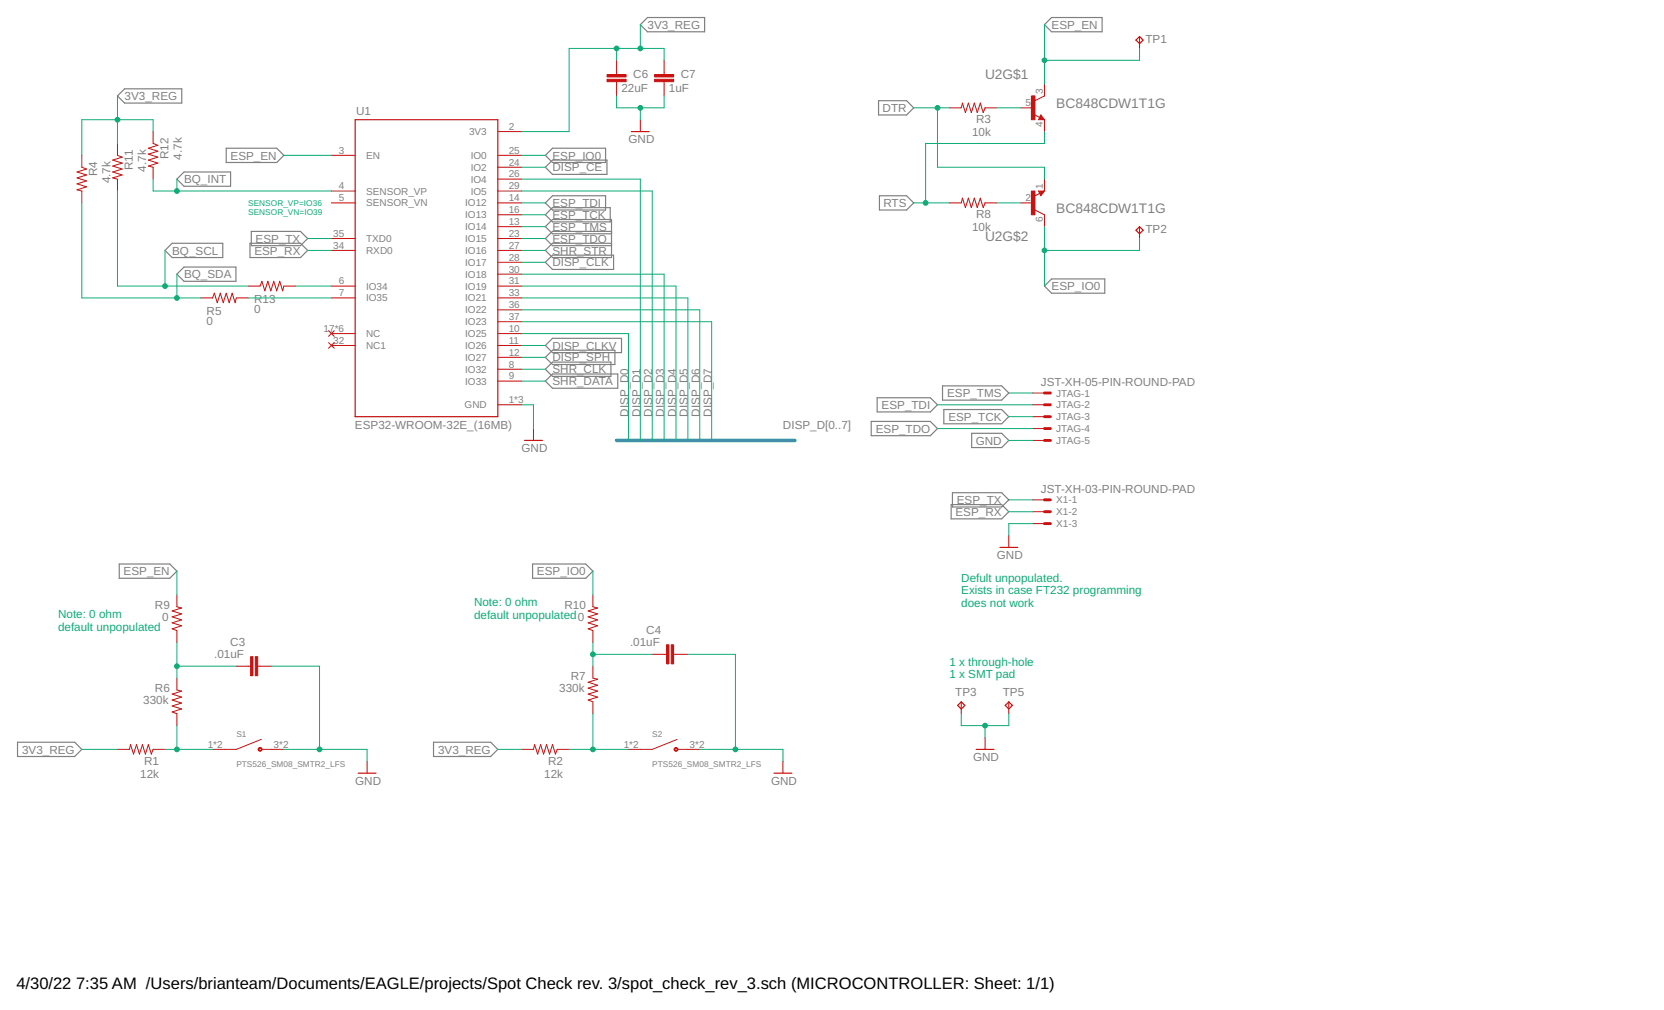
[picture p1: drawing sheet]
<svg xmlns="http://www.w3.org/2000/svg" width="356mm" height="216mm" viewBox="0 0 356 216" stroke-linecap="round" stroke-linejoin="round" font-family="sans-serif">
<g fill="none" stroke="#808080" stroke-width=".25">
<path d="M136.8 5.3l1.6-1.6h12.2v3.1h-12.2zM224.7 3.7h10.8v3.1h-10.8l-1.5-1.5zM25.1 20.5l1.5-1.5h12.2v3h-12.2zM37.8 38.3l1.5-1.5h10v3h-10zM48.3 31.7h10.8l1.6 1.5-1.6 1.5h-10.8zM116.5 33.2l1.6-1.5h11.3v3h-11.3zM116.5 35.8l1.6-1.6h11.6v3.1h-11.6zM187.7 21.5h6l1.6 1.6-1.6 1.5h-6zM35.3 53.5l1.5-1.5h10.8v3.1h-10.8zM37.8 58.6l1.5-1.5h11.1v3h-11.1zM53.4 52h10.8l1.5 1.5-1.5 1.6h-10.8zM53.7 49.5h10.5l1.5 1.5-1.5 1.5h-10.5z"/>
<path d="M116.5 43.4l1.6-1.6h11.3v3.1h-11.3zM116.5 45.9l1.6-1.5h12.3v3h-12.3zM116.5 56.1l1.6-1.6h13v3.1h-13zM130.7 49.5h-12.6l-1.6 1.5 1.6 1.5h12.6M130.7 50h-12.6l-1.6-1.5 1.6-1.6h12.6v8.2h-12.6l-1.6-1.6 1.6-1.5h12.6M187.9 41.8h5.8l1.6 1.6-1.6 1.5h-5.8zM224.7 59.6h11.4v3.1h-11.4l-1.5-1.5zM116.5 78.9l1.6-1.5h12.5v3.1h-12.5zM116.5 76.4l1.6-1.5h13.3v3h-13.3zM116.5 73.9l1.6-1.6h14.7v3.1h-14.7zM116.5 81.5l1.6-1.6h13.9v3.1h-13.9zM186.2 90.1h12.6l1.5 1.5-1.5 1.5h-12.6z"/>
<path d="M187.5 85h11.3l1.5 1.5-1.5 1.6h-11.3zM201.4 82.5h12.7l1.5 1.5-1.5 1.5h-12.7zM201.7 87.5h12.4l1.5 1.6-1.5 1.5h-12.4zM207.6 92.6h6.5l1.5 1.5-1.5 1.6h-6.5zM203.3 107.9h10.8l1.5 1.5-1.5 1.5h-10.8zM203.5 105.3h10.6l1.5 1.5-1.5 1.6h-10.6zM25.5 120.6h10.8l1.5 1.5-1.5 1.5h-10.8zM113.8 120.6h11.4l1.5 1.5-1.5 1.5h-11.4zM3.7 158.7h12.3l1.5 1.5-1.5 1.5h-12.3zM92.6 158.7h12.3l1.5 1.5-1.5 1.5h-12.3z"/>
</g>
<g fill="none" stroke="#c90d0c" stroke-width=".25">
<path d="M242.8 8.6l.7-.8 .8 .8-.8 .7zM75.9 25.6h30.5v63.5h-30.5zM134.9 28.1h3.8M222.4 25.1l.2 .2h-.4l.2-.5 .5 .7h-.7M222.2 41h.7l-.5 .6-.2-.5h.4l-.2 .2M242.8 49.2l.7-.7 .8 .7-.8 .8zM112.1 94.1h3.8M213.7 117h3.8M204.7 150.8l.7-.8 .8 .8-.8 .8zM214.8 150.8l.8-.8 .7 .8-.7 .8zM76.5 165.3h3.8M165.4 165.3h3.8"/>
<path d="M208.6 160.2h3.8"/>
</g>
<g fill="none" stroke="#c90d0c" stroke-width=".21">
<path d="M131.8 12.9v3M131.8 17.5v3M141.9 12.9v3M141.9 17.5v3M223.2 18v2.5l-2 1M243.5 7.8v2.6M17.5 33.2v2.6l1 .3-2 .7 2 .6-2 .6 2 .7-2 .6 2 .6-2 .7 1 .2v2.6M25.1 30.7v2.5l1 .4-2 .6 2 .7-2 .6 2 .6-2 .7 2 .6-2 .6 1 .3v2.5M32.7 28.1v2.6l1 .4-2 .6 2 .6-2 .7 2 .6-2 .6 2 .7-2 .6 1 .3v2.5M70.8 33.2h5.1M106.4 28.1h5.1M106.4 33.2h5.1"/>
<path d="M106.4 35.8h5.1M106.4 38.3h5.1M136.8 25.6v2.5M202.9 23.1h2.5l.3-1.1 .6 2.1 .6-2.1 .7 2.1 .6-2.1 .7 2.1 .6-2.1 .6 2.1 .4-1h2.5M218.1 23.1h2.6M221 24.5l1.2 .6M222.4 24.6l.8 1h-1.3zM223.2 25.6v2.5M223.2 38.3v2.5M70.8 40.8h5.1M70.8 43.4h5.1M70.8 51h5.1"/>
<path d="M70.8 53.5h5.1M106.4 40.8h5.1M106.4 43.4h5.1M106.4 48.5h5.1M106.4 45.9h5.1M106.4 51h5.1M106.4 53.5h5.1M106.4 56.1h5.1M106.4 58.6h5.1M202.9 43.4h2.5l.3-1 .6 2 .6-2 .7 2 .6-2 .7 2 .6-2 .6 2 .4-1h2.5M218.1 43.4h2.6M221.2 44.9l2 1v2.6"/>
<path d="M221.9 40.8h1.3l-.8 1zM222.2 41.3l-1.2 .7M243.5 48.5v2.5M42.9 63.7h2.5l.4-1 .6 2 .7-2 .6 2 .6-2 .7 2 .6-2 .6 2 .3-1h2.5M53 61.2h2.6l.4-1.1 .6 2.1 .6-2.1 .7 2.1 .6-2.1 .6 2.1 .7-2.1 .6 2.1 .3-1h2.5M70.2 70.7l1.2 1.2M70.2 73.2l1.2 1.2M70.8 61.2h5.1M70.8 63.7h5.1M70.8 71.3h5.1M70.8 73.9h5.1M71.4 70.7l-1.2 1.2"/>
<path d="M71.4 73.2l-1.2 1.2M106.4 61.2h5.1M106.4 63.7h5.1M106.4 78.9h5.1M106.4 71.3h5.1M106.4 73.9h5.1M106.4 76.4h5.1M106.4 66.2h5.1M106.4 68.8h5.1M106.4 86.5h5.1M106.4 81.5h5.1M114 91.6v2.5"/>
<path d="M220.7 86.5h2.5M220.7 84h2.5M220.7 89.1h2.5M220.7 91.6h2.5M220.7 94.1h2.5M215.6 114.5v2.5M220.7 106.8h2.5M220.7 109.4h2.5M220.7 111.9h2.5M37.8 127.2v2.5l1 .3-2 .6 2 .6-2 .7 2 .6-2 .6 2 .7-2 .6 1 .4v2.5M126.7 127.2v2.5l1 .3-2 .6 2 .6-2 .7 2 .6-2 .6 2 .7-2 .6 1 .4v2.5M139.4 139.9h3"/>
<path d="M144 139.9h3M37.8 144.9v2.6l1 .2-2 .7 2 .6-2 .6 2 .7-2 .6 2 .7-2 .6 1 .4v2.5M50.5 142.4h3.1M55.1 142.4h3M55.8 158.1l-5.3 2.1h-5.1M126.7 142.4v2.5l1 .3-2 .6 2 .7-2 .6 2 .6-2 .7 2 .6-2 .6 1 .4v2.6M144.7 158.1l-5.3 2.1h-5.1M205.4 150v2.6M210.5 157.6v2.6M215.6 150v2.6M25.1 160.2h2.5l.3-1 .6 2 .7-2 .6 2 .6-2 .7 2 .6-2 .6 2 .4-1h2.6M56 160.2h4.7"/>
<path d="M78.4 162.7v2.6M111.5 160.2h2.5l.3-1 .6 2 .6-2 .7 2 .6-2 .6 2 .7-2 .6 2 .4-1h2.5M144.8 160.2h4.7M167.3 162.7v2.6"/>
</g>
<g fill="#c90d0c" stroke="#c90d0c" stroke-width=".21">
<path d="M54.6 140.4h.5v4h-.5z"/>
<path d="M53.6 140.4h.5v4h-.5z"/>
<path d="M143.4 137.8h.6v4.1h-.6z"/>
<path d="M142.4 137.8h.5v4.1h-.5z"/>
<path d="M129.7 17h4.1v.5h-4.1z"/>
<path d="M129.7 15.9h4.1v.5h-4.1z"/>
<path d="M139.9 17h4.1v.5h-4.1z"/>
<path d="M139.9 15.9h4.1v.5h-4.1z"/>
<path d="M220.4 20.5h.8v5.1h-.8z"/>
<path d="M220.4 40.8h.8v5.1h-.8z"/>
</g>
<path d="M223.2 84h1.3M223.2 86.5h1.3M223.2 89.1h1.3M223.2 91.6h1.3M223.2 94.1h1.3M223.2 106.8h1.3M223.2 109.4h1.3M223.2 111.9h1.3" fill="none" stroke="#c90d0c" stroke-width=".61"/>
<g fill="#c90d0c" stroke="#c90d0c" stroke-width=".21">
<path d="M55.4 159.9a.41 .41 0 0 1 .6 .1 .41 .41 0 0 1-.3 .6 .41 .41 0 0 1-.5-.4h.1a.26 .26 0 0 1 .4-.2 .26 .26 0 0 1 .1 .4 .26 .26 0 0 1-.4-.1l-.2-.1z" fill-rule="evenodd"/>
<path d="M144.2 159.9a.41 .41 0 0 1 .6 .1 .41 .41 0 0 1-.2 .6 .41 .41 0 0 1-.5-.4h.1a.26 .26 0 0 1 .3-.3 .26 .26 0 0 1 .2 .4 .26 .26 0 0 1-.4 0l-.2-.1z" fill-rule="evenodd"/>
</g>
<path d="M131.8 94.1h38.1" fill="none" stroke="#0696d7" stroke-width=".76"/>
<g fill="none" stroke="#0dab76" stroke-width=".21">
<path d="M131.8 10.4v2.5M136.8 5.3v5.1M141.9 12.9v-2.5h-20.3v17.7h-10.1M223.2 5.3v12.7M243.5 10.4v2.5h-20.3M25.1 20.5v10.2M32.7 28.1v-2.5h-15.2v7.6M32.7 38.3v2.5h38.1M37.8 38.3v2.5M60.7 33.2h10.1M111.5 38.3h25.3v55.8M111.5 33.2h5"/>
<path d="M111.5 35.8h5M131.8 20.5v2.6h10.1v-2.6M136.8 23.1v2.5M195.3 23.1h7.6M200.3 23.1v12.7h22.9v2.5M213 23.1h5.1M223.2 28.1v2.6h-25.4v12.7M17.5 43.4v20.3h25.4M25.1 40.8v20.4h27.9M35.3 53.5v7.7M37.8 58.6v5.1M65.7 51h5.1"/>
<path d="M65.7 53.5h5.1M111.5 58.6h30.4v35.5M111.5 51h5M111.5 53.5h5M111.5 40.8h27.9v53.3M111.5 45.9h5M111.5 43.4h5M111.5 48.5h5M111.5 56.1h5M195.3 43.4h7.6M213 43.4h5.1M223.2 48.5v12.7"/>
<path d="M243.5 51v2.5h-20.3M53 63.7h17.8M63.2 61.2h7.6M111.5 71.3h22.8v22.8M111.5 61.2h33v32.9M111.5 63.7h35.5v30.4M111.5 66.2h38v27.9M111.5 68.8h40.6v25.3M111.5 78.9h5M111.5 76.4h5M111.5 73.9h5M111.5 86.5h2.5v5.1"/>
<path d="M111.5 81.5h5M200.3 86.5h20.4M200.3 91.6h20.4M215.6 94.1h5.1M215.6 89.1h5.1M215.6 84h5.1M215.6 106.8h5.1M215.6 109.4h5.1M220.7 111.9h-5.1v2.6M37.8 122.1v5.1M37.8 137.3v7.6M126.7 139.9h12.7"/>
<path d="M126.7 122.1v5.1M126.7 137.3v5.1M147 139.9h10.2v20.3M37.8 142.4h12.7M37.8 155.1v5.1M58.1 142.4h10.2v17.8M126.7 152.6v7.6M205.4 152.6v2.5h10.2v-2.5M210.5 155.1v2.5M17.5 160.2h7.6M35.3 160.2h10.1M60.7 160.2h17.7v2.5"/>
<path d="M106.4 160.2h5.1M121.6 160.2h12.7M149.5 160.2h17.8v2.5"/>
</g>
<g fill="#0dab76" stroke="#0dab76" stroke-width=".21">
<circle cx="136.8" cy="10.4" r=".51"/>
<circle cx="131.8" cy="10.4" r=".51"/>
<circle cx="25.1" cy="25.6" r=".51"/>
<circle cx="136.8" cy="23.1" r=".51"/>
<circle cx="210.5" cy="155.1" r=".51"/>
<circle cx="68.3" cy="160.2" r=".51"/>
<circle cx="157.2" cy="160.2" r=".51"/>
<circle cx="223.2" cy="12.9" r=".51"/>
<circle cx="223.2" cy="53.5" r=".51"/>
<circle cx="126.7" cy="160.2" r=".51"/>
<circle cx="37.8" cy="160.2" r=".51"/>
<circle cx="197.8" cy="43.4" r=".51"/>
<circle cx="200.3" cy="23.1" r=".51"/>
<circle cx="37.8" cy="40.8" r=".51"/>
<circle cx="35.3" cy="61.2" r=".51"/>
<circle cx="37.8" cy="63.7" r=".51"/>
<circle cx="126.7" cy="139.9" r=".51"/>
<circle cx="37.8" cy="142.4" r=".51"/>
</g>
<g font-size="3.5">
<text x="3.5" y="211.4">4/30/22</text>
<text x="16.3" y="211.4">7:35 AM /Users/brianteam/Documents/EAGLE/projects/Spot Check rev. 3/spot_check_rev_3.sch (MICROCONTROLLER: Sheet: 1/1)</text>
</g>
<g font-size="2.9" fill="#808080">
<text x="210.5" y="17">U2G$1</text>
<text x="225.7" y="23.1">BC848CDW1T1G</text>
<text x="225.7" y="45.4">BC848CDW1T1G</text>
<text x="210.5" y="51.5">U2G$2</text>
</g>
<g font-size="2.5" fill="#808080">
<text x="138.4" y="6.2">3V3_REG</text>
<text x="224.7" y="6.2">ESP_EN</text>
<text x="244.8" y="9.1">TP1</text>
<text x="135.3" y="16.6">C6</text>
<text x="145.5" y="16.6">C7</text>
<text x="26.6" y="21.4">3V3_REG</text>
<text x="132.8" y="19.6">22uF</text>
<text x="142.9" y="19.6">1uF</text>
<text x="188.6" y="23.9">DTR</text>
<text x="76.1" y="24.5">U1</text>
<text x="207.7" y="29.2">10k</text>
<text x="208.6" y="26.3">R3</text>
<text x="36" y="34" transform="rotate(-90 36 34)">R12</text>
<text x="38.8" y="34.1" transform="rotate(-90 38.8 34.1)">4.7k</text>
<text x="49.3" y="34.1">ESP_EN</text>
<text x="118.1" y="34.1">ESP_IO0</text>
<text x="134.3" y="30.7">GND</text>
<text x="20.8" y="37.7" transform="rotate(-90 20.8 37.7)">R4</text>
<text x="23.6" y="39.2" transform="rotate(-90 23.6 39.2)">4.7k</text>
<text x="28.4" y="36.3" transform="rotate(-90 28.4 36.3)">R11</text>
<text x="31.2" y="36.7" transform="rotate(-90 31.2 36.7)">4.7k</text>
<text x="39.3" y="39.2">BQ_INT</text>
<text x="118.1" y="36.6">DISP_CE</text>
<text x="118.1" y="46.8">ESP_TCK</text>
<text x="118.1" y="44.3">ESP_TDI</text>
<text x="188.8" y="44.3">RTS</text>
<text x="208.6" y="46.6">R8</text>
<text x="54.6" y="51.9">ESP_TX</text>
<text x="118.1" y="51.9">ESP_TDO</text>
<text x="118.1" y="49.3">ESP_TMS</text>
<text x="207.7" y="49.5">10k</text>
<text x="244.8" y="49.7">TP2</text>
<text x="36.8" y="54.4">BQ_SCL</text>
<text x="39.3" y="59.5">BQ_SDA</text>
<text x="54.4" y="54.4">ESP_RX</text>
<text x="118.1" y="54.4">SHR_STR</text>
<text x="118.1" y="57">DISP_CLK</text>
<text x="54.3" y="64.7">R13</text>
<text x="224.7" y="62">ESP_IO0</text>
<text x="44.2" y="69.5">0</text>
<text x="44.2" y="67.3">R5</text>
<text x="54.3" y="67">0</text>
<text x="118.1" y="77.3">DISP_SPH</text>
<text x="118.1" y="74.7">DISP_CLKV</text>
<text x="118.1" y="82.3">SHR_DATA</text>
<text x="118.1" y="79.8">SHR_CLK</text>
<text x="222.4" y="82.6">JST-XH-05-PIN-ROUND-PAD</text>
<text x="134.3" y="89.1" transform="rotate(-90 134.3 89.1)">DISP_D0</text>
<text x="136.9" y="89.1" transform="rotate(-90 136.9 89.1)">DISP_D1</text>
<text x="139.4" y="89.1" transform="rotate(-90 139.4 89.1)">DISP_D2</text>
<text x="141.9" y="89.1" transform="rotate(-90 141.9 89.1)">DISP_D3</text>
<text x="144.5" y="89.1" transform="rotate(-90 144.5 89.1)">DISP_D4</text>
<text x="147" y="89.1" transform="rotate(-90 147 89.1)">DISP_D5</text>
<text x="149.6" y="89.1" transform="rotate(-90 149.6 89.1)">DISP_D6</text>
<text x="152.1" y="89.1" transform="rotate(-90 152.1 89.1)">DISP_D7</text>
<text x="188.4" y="87.4">ESP_TDI</text>
<text x="202.4" y="84.9">ESP_TMS</text>
<text x="202.7" y="90">ESP_TCK</text>
<text x="75.9" y="91.7">ESP32-WROOM-32E_(16MB)</text>
<text x="167.3" y="91.6">DISP_D[0..7]</text>
<text x="187.2" y="92.5">ESP_TDO</text>
<text x="208.5" y="95">GND</text>
<text x="111.5" y="96.7">GND</text>
<text x="204.5" y="107.7">ESP_TX</text>
<text x="222.4" y="105.5">JST-XH-03-PIN-ROUND-PAD</text>
<text x="204.2" y="110.3">ESP_RX</text>
<text x="213" y="119.6">GND</text>
<text x="26.4" y="123">ESP_EN</text>
<text x="114.8" y="123">ESP_IO0</text>
<text x="33.1" y="130.2">R9</text>
<text x="120.6" y="130.2">R10</text>
<text x="34.6" y="132.8">0</text>
<text x="138.1" y="135.5">C4</text>
<text x="45.8" y="140.6">.01uF</text>
<text x="49.2" y="138.1">C3</text>
<text x="134.7" y="138.1">.01uF</text>
<text x="33.1" y="148">R6</text>
<text x="119.5" y="148">330k</text>
<text x="122" y="145.5">R7</text>
<text x="204.2" y="148.8">TP3</text>
<text x="214.3" y="148.8">TP5</text>
<text x="30.6" y="150.5">330k</text>
<text x="4.7" y="161.1">3V3_REG</text>
<text x="93.6" y="161.1">3V3_REG</text>
<text x="30" y="166.3">12k</text>
<text x="30.8" y="163.5">R1</text>
<text x="75.9" y="167.8">GND</text>
<text x="116.3" y="166.3">12k</text>
<text x="117.1" y="163.5">R2</text>
<text x="164.8" y="167.8">GND</text>
<text x="208" y="162.7">GND</text>
</g>
<g font-size="2.5" fill="#0dab76">
<text x="205.4" y="124.4">Defult unpopulated.</text>
<text x="101.3" y="129.6">Note: 0 ohm</text>
<text x="205.4" y="127">Exists in case FT232 programming</text>
<text x="205.4" y="129.7">does not work</text>
<text x="12.4" y="132.1">Note: 0 ohm</text>
<text x="12.4" y="134.8">default unpopulated</text>
<text x="101.3" y="132.2">default unpopulated0</text>
<text x="202.9" y="142.3">1 x through-hole</text>
<text x="202.9" y="144.9">1 x SMT pad</text>
</g>
<g font-size="2.1" fill="#808080">
<text x="219.1" y="22.7">5</text>
<text x="222.8" y="20.2" transform="rotate(-90 222.8 20.2)">3</text>
<text x="100.2" y="28.9">3V3</text>
<text x="108.7" y="27.8">2</text>
<text x="222.8" y="27.1" transform="rotate(-90 222.8 27.1)">4</text>
<text x="72.4" y="32.9">3</text>
<text x="78.2" y="34">EN</text>
<text x="100.6" y="34">IO0</text>
<text x="108.7" y="35.4">24</text>
<text x="108.7" y="32.9">25</text>
<text x="72.4" y="40.5">4</text>
<text x="78.2" y="41.6">SENSOR_VP</text>
<text x="100.6" y="36.5">IO2</text>
<text x="100.6" y="39.1">IO4</text>
<text x="100.6" y="41.6">IO5</text>
<text x="108.7" y="37.9">26</text>
<text x="108.7" y="40.5">29</text>
<text x="222.8" y="40.5" transform="rotate(-90 222.8 40.5)">1</text>
<text x="72.4" y="43">5</text>
<text x="78.2" y="44.1">SENSOR_VN</text>
<text x="99.4" y="44.1">IO12</text>
<text x="99.4" y="46.7">IO13</text>
<text x="108.7" y="43">14</text>
<text x="108.7" y="45.6">16</text>
<text x="219.1" y="43">2</text>
<text x="222.8" y="47.5" transform="rotate(-90 222.8 47.5)">6</text>
<text x="71.2" y="53.2">34</text>
<text x="71.2" y="50.6">35</text>
<text x="78.2" y="51.8">TXD0</text>
<text x="99.4" y="49.2">IO14</text>
<text x="99.4" y="51.8">IO15</text>
<text x="108.7" y="48.1">13</text>
<text x="108.7" y="50.6">23</text>
<text x="108.7" y="53.2">27</text>
<text x="78.2" y="54.3">RXD0</text>
<text x="99.4" y="54.3">IO16</text>
<text x="99.4" y="56.8">IO17</text>
<text x="99.4" y="59.4">IO18</text>
<text x="108.7" y="55.7">28</text>
<text x="108.7" y="58.3">30</text>
<text x="72.4" y="60.8">6</text>
<text x="72.4" y="63.3">7</text>
<text x="78.2" y="61.9">IO34</text>
<text x="78.2" y="64.4">IO35</text>
<text x="99.4" y="61.9">IO19</text>
<text x="99.4" y="64.4">IO21</text>
<text x="108.7" y="60.8">31</text>
<text x="108.7" y="63.3">33</text>
<text x="108.7" y="65.9">36</text>
<text x="69.2" y="70.9">17*6</text>
<text x="99.4" y="67">IO22</text>
<text x="99.4" y="69.5">IO23</text>
<text x="108.7" y="70.9">10</text>
<text x="108.7" y="68.4">37</text>
<text x="71.2" y="73.5">32</text>
<text x="78.2" y="72.1">NC</text>
<text x="78.2" y="74.6">NC1</text>
<text x="99.4" y="72.1">IO25</text>
<text x="99.4" y="74.6">IO26</text>
<text x="99.4" y="77.1">IO27</text>
<text x="108.7" y="73.5">11</text>
<text x="108.7" y="76">12</text>
<text x="99.4" y="82.2">IO33</text>
<text x="99.4" y="79.7">IO32</text>
<text x="108.7" y="81.1">9</text>
<text x="108.7" y="78.6">8</text>
<text x="99.3" y="87.3">GND</text>
<text x="108.7" y="86.2">1*3</text>
<text x="225.7" y="84.8">JTAG-1</text>
<text x="225.7" y="87.3">JTAG-2</text>
<text x="225.7" y="89.8">JTAG-3</text>
<text x="225.7" y="92.4">JTAG-4</text>
<text x="225.7" y="94.9">JTAG-5</text>
<text x="225.7" y="107.6">X1-1</text>
<text x="225.7" y="110.2">X1-2</text>
<text x="225.7" y="112.7">X1-3</text>
<text x="44.4" y="159.8">1*2</text>
<text x="58.5" y="159.8">3*2</text>
<text x="133.3" y="159.8">1*2</text>
<text x="147.4" y="159.8">3*2</text>
</g>
<g font-size="1.8" fill="#0dab76">
<text x="53" y="44">SENSOR_VP=IO36</text>
<text x="53" y="45.9">SENSOR_VN=IO39</text>
</g>
<g font-size="1.8" fill="#808080">
<text x="50.5" y="157.6">S1</text>
<text x="139.4" y="157.6">S2</text>
<text x="50.5" y="164">PTS526_SM08_SMTR2_LFS</text>
<text x="139.4" y="164">PTS526_SM08_SMTR2_LFS</text>
</g>
</svg>
